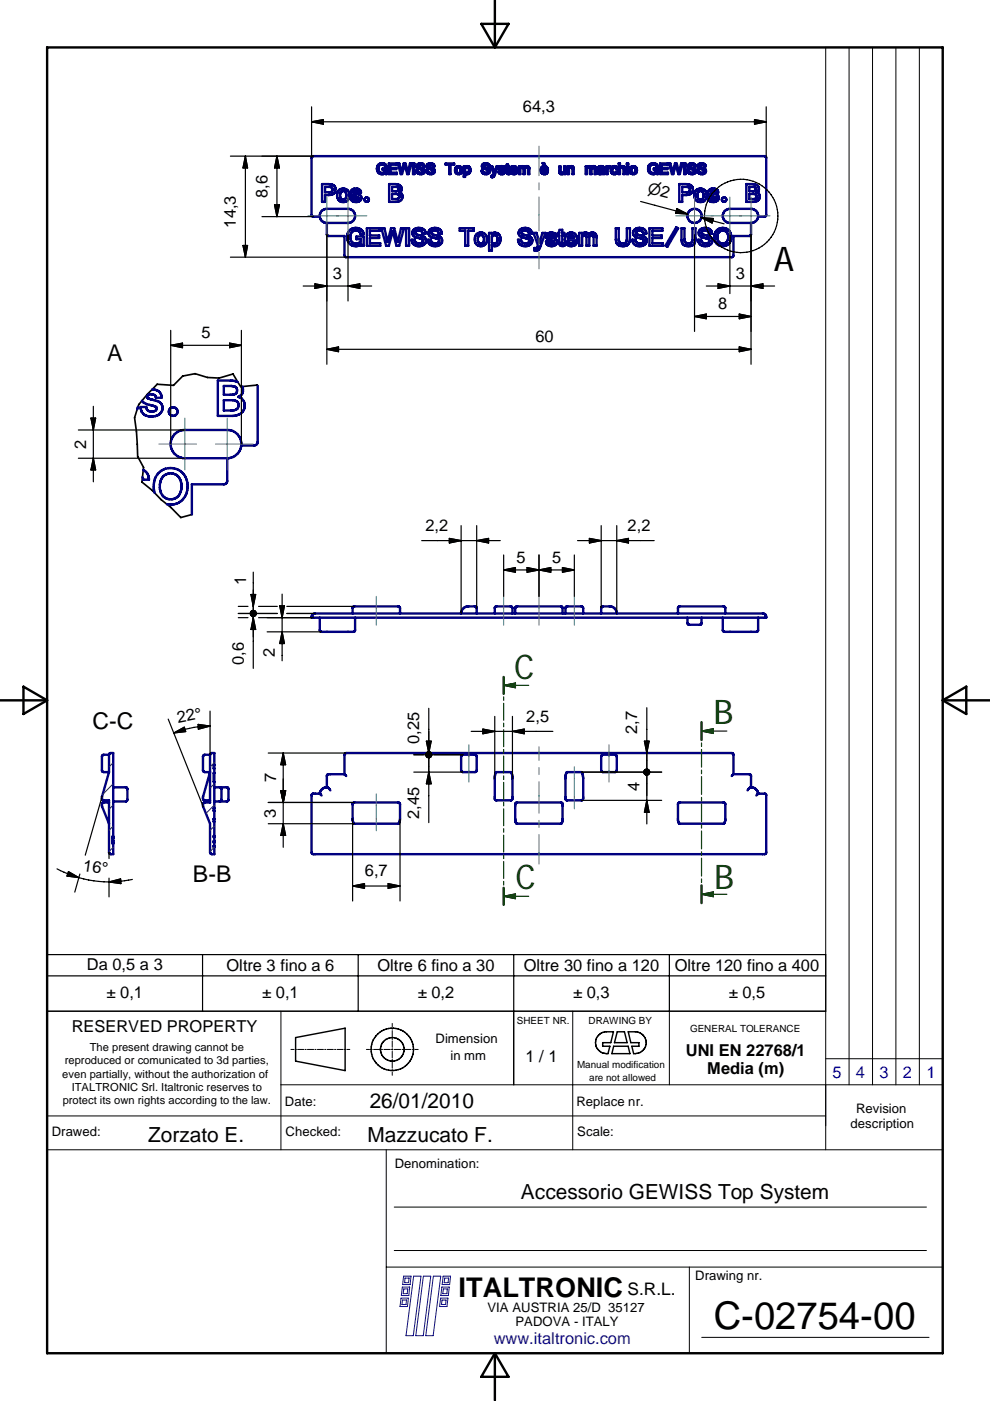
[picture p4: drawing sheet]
<svg xmlns="http://www.w3.org/2000/svg" width="210mm" height="297mm" viewBox="0 0 210 297" stroke-linecap="round" stroke-linejoin="round" font-family="sans-serif">
<g fill="none" stroke="#000080" stroke-width=".51">
<path d="M68.3 39h1.4a1.19 1.19 0 0 1 1.5 1.2 1.19 1.19 0 0 1-1.5 1.2h-.8v1.4h-.6zM68.9 39.6h.8a.59 .59 0 0 1 .8 .5 .59 .59 0 0 1-.6 .7h-1zM80.2 34.9a1.03 1.03 0 0 1 1.8 .4h-.3a.78 .78 0 0 0-1.1-.4 .78 .78 0 0 0-.4 1.1 .74 .74 0 0 0 .8 .7 .74 .74 0 0 0 .7-.7h-.6v-.3h.9v1.2h-.2l-.1-.2a1.15 1.15 0 0 1-1.6-.2 1.15 1.15 0 0 1 .1-1.6zM82.4 34.6h1.7v.3h-1.3v.7h1.2v.3h-1.2v.7h1.3v.3h-1.7zM82.5 39h1.3a1.02 1.02 0 0 1 1.2 .4 1.02 1.02 0 0 1 0 1.2l-.4 .2a1.08 1.08 0 0 1 .7 1.3 1.08 1.08 0 0 1-1.4 .7h-1.4zM83.1 39.6h.7a.49 .49 0 0 1 .7 .3 .49 .49 0 0 1-.5 .6h-.9zM84.3 34.6h.4l.4 1.9 .5-1.9h.4l.5 1.9 .4-1.9h.3l-.6 2.3h-.3l-.5-2-.6 2h-.2zM87.6 34.6h.3v2.3h-.3zM88.6 34.8l.1-.1a.86 .86 0 0 1 1.3 .6h-.3a.51 .51 0 0 0-.5-.5 .51 .51 0 0 0-.5 .6l.5 .2a.7 .7 0 0 1 .8 .4 .7 .7 0 0 1-.3 .8 .97 .97 0 0 1-1.4-.6h.3a.57 .57 0 0 0 .6 .5 .57 .57 0 0 0 .5-.6l-.6-.3a.6 .6 0 0 1-.7-.3 .6 .6 0 0 1 .2-.7zM88.7 35.3h.1M90.7 34.8l.1-.1a.9 .9 0 0 1 1.3 .6h-.3a.51 .51 0 0 0-.5-.4 .51 .51 0 0 0-.5 .5l.6 .2a.69 .69 0 0 1 .8 .7 .69 .69 0 0 1-.9 .6 .82 .82 0 0 1-.9-.7h.3a.58 .58 0 0 0 .6 .5 .58 .58 0 0 0 .5-.6l-.4-.2a.74 .74 0 0 1-.9-.9zM94.5 34.6h1.8v.3h-.8v2h-.2v-2h-.8z"/>
<path d="M96.7 35.5a.8 .8 0 0 1 1.1 0 .8 .8 0 0 1-.1 1.2 .8 .8 0 0 1-1.1-.1l-.1-.7zM96.9 35.6h.1a.51 .51 0 0 1 .6 0 .51 .51 0 0 1 .1 .6 .5 .5 0 0 1-.7 .5 .5 .5 0 0 1-.2-.8zM98.3 35.3h.3v.2a.68 .68 0 0 1 .9-.1 .68 .68 0 0 1 .2 .8 .68 .68 0 0 1-.4 .7 .68 .68 0 0 1-.7-.1v.7h-.3zM98.7 35.6a.49 .49 0 0 1 .6 0 .49 .49 0 0 1 .1 .6 .44 .44 0 0 1-.3 .5 .44 .44 0 0 1-.5-.2zM102.4 34.8l.1-.1a.88 .88 0 0 1 1.3 .6h-.3a.49 .49 0 0 0-.5-.5 .49 .49 0 0 0-.4 .6l.4 .2a.74 .74 0 0 1 .8 .9 .96 .96 0 0 1-1 .4 .96 .96 0 0 1-.7-.7h.3a.61 .61 0 0 0 .6 .5 .61 .61 0 0 0 .6-.6l-.5-.2a.71 .71 0 0 1-.7-.3 .71 .71 0 0 1-.1-.7zM104.1 35.3h.3l.4 1.3 .5-1.3h.3l-.6 1.6a.66 .66 0 0 1-.8 .6v-.2h.3l.2-.4zM105.9 35.3l.3-.1a.59 .59 0 0 1 .8 .5h-.3a.3 .3 0 0 0-.4-.3 .3 .3 0 0 0-.2 .4l.3 .1a.58 .58 0 0 1 .7 .7 .58 .58 0 0 1-1 .3l-.3-.2-.1-.3h.3l.1 .2a.33 .33 0 0 0 .4 .1 .33 .33 0 0 0 .2-.4l-.3-.1a.51 .51 0 0 1-.6-.2 .51 .51 0 0 1 .1-.7zM106 35.8h.1M107.4 34.9h.3v.4h.3v.2h-.3v1l.1 .2h.2v.2a.41 .41 0 0 1-.4 0 .41 .41 0 0 1-.2-.5v-.9h-.1v-.2h.1zM108.5 35.3a.8 .8 0 0 1 .9 0 .8 .8 0 0 1 .3 .9h-1.2v.1a.46 .46 0 0 0 .4 .4 .46 .46 0 0 0 .5-.3h.3a.83 .83 0 0 1-1.3 .4 .83 .83 0 0 1 0-1.3zM108.6 35.6a.46 .46 0 0 1 .5-.1 .46 .46 0 0 1 .3 .4h-.9zM110 35.3h.3v.2a.51 .51 0 0 1 .5-.3 .51 .51 0 0 1 .4 .3 .51 .51 0 0 1 .6-.3 .51 .51 0 0 1 .4 .5v1.2h-.2v-1.1a.34 .34 0 0 0-.3-.4 .34 .34 0 0 0-.4 .3v1.2h-.3v-1.1a.33 .33 0 0 0-.3-.4 .33 .33 0 0 0-.4 .3v1.2h-.3z"/>
<path d="M114.8 35.5a.78 .78 0 0 1 1-.2 .78 .78 0 0 1 .4 .9h-1.3a.46 .46 0 0 0 .4 .5 .46 .46 0 0 0 .5-.3h.3a.83 .83 0 0 1-1.2 .4 .83 .83 0 0 1-.1-1.3zM115 34.6h.4l.2 .4h-.3zM115.1 35.6a.44 .44 0 0 1 .5-.1 .44 .44 0 0 1 .2 .4h-.9zM118.6 35.3h.3v1.1a.38 .38 0 0 0 .3 .3 .38 .38 0 0 0 .4-.3v-1.1h.3v1.6h-.3v-.2a.56 .56 0 0 1-.7 .2 .56 .56 0 0 1-.3-.6zM119 36.7h.1M120.3 35.3h.3v.2a.55 .55 0 0 1 .7-.3 .55 .55 0 0 1 .3 .6v1.1h-.2l-.1-1.2a.39 .39 0 0 0-.3-.2 .39 .39 0 0 0-.4 .2v1.2h-.3zM124.2 35.3h.3v.2a.51 .51 0 0 1 .4-.3 .51 .51 0 0 1 .5 .3 .51 .51 0 0 1 .5-.3 .51 .51 0 0 1 .5 .5v1.2h-.3v-1.1a.33 .33 0 0 0-.3-.4 .33 .33 0 0 0-.4 .3v1.2h-.3v-1.1a.33 .33 0 0 0-.3-.4 .33 .33 0 0 0-.3 .3v1.2h-.3zM126.9 35.4l.2-.1a.68 .68 0 0 1 1 .5v1.1h-.3v-.2a.58 .58 0 0 1-.8 .2 .58 .58 0 0 1-.1-.8l.8-.2a.26 .26 0 0 0 .1-.3 .26 .26 0 0 0-.4-.1l-.7 .2zM127 36.3l.4-.2h.4v.4a.41 .41 0 0 1-.5 .2 .41 .41 0 0 1-.3-.4zM128.5 35.3h.3v.2l.6-.2v.2l-.6 .2v1.2h-.3zM129.7 35.5a.71 .71 0 0 1 .7-.3 .71 .71 0 0 1 .5 .6h-.3a.5 .5 0 0 0-.7-.2 .5 .5 0 0 0-.1 .7 .41 .41 0 0 0 .4 .4 .41 .41 0 0 0 .4-.3h.3a.78 .78 0 0 1-1.1 .5 .78 .78 0 0 1-.3-1.2zM131.2 34.6h.2v.9a.56 .56 0 0 1 .7-.3 .56 .56 0 0 1 .4 .6v1.1h-.3v-1.1a.37 .37 0 0 0-.3-.4 .37 .37 0 0 0-.5 .3v1.2h-.2z"/>
<path d="M131.9 35.5h.1M132.9 35.3h.3v1.6h-.3zM132.9 34.6h.3v.3h-.3zM133.7 35.5a.81 .81 0 0 1 1.2 .1 .81 .81 0 0 1-.1 1.1 .81 .81 0 0 1-1.2-.1l-.1-.7zM134 35.6a.52 .52 0 0 1 .6 0 .52 .52 0 0 1 .1 .6 .5 .5 0 0 1-.6 .5 .5 .5 0 0 1-.3-.8zM137.7 34.9a1.03 1.03 0 0 1 1.7 .4h-.3a.81 .81 0 0 0-1.1-.3 .81 .81 0 0 0-.2 1.2 .73 .73 0 0 0 .7 .5 .73 .73 0 0 0 .7-.7h-.6v-.3h.9v1.2h-.2l-.1-.2a1.16 1.16 0 0 1-1.6-.2 1.16 1.16 0 0 1 .1-1.6zM140 34.6h1.6v.3h-1.3v.7h1.2v.3h-1.2v.7h1.3v.3h-1.6zM141.8 34.6h.3l.5 1.9 .5-1.9h.4l.5 1.9 .4-1.9h.3l-.6 2.3h-.3l-.5-2-.6 2h-.2zM144 39h1.4a1.19 1.19 0 0 1 1.5 1.2 1.19 1.19 0 0 1-1.4 1.2h-.8v1.4h-.7zM144.7 39.6h.8a.59 .59 0 0 1 .8 .5 .59 .59 0 0 1-.6 .7h-1zM145.1 34.6h.3v2.3h-.3zM146.1 34.8l.1-.1a.89 .89 0 0 1 1.3 .6h-.3a.51 .51 0 0 0-.5-.4 .51 .51 0 0 0-.5 .5l.6 .2a.69 .69 0 0 1 .8 .7 .69 .69 0 0 1-.9 .6 .82 .82 0 0 1-.9-.7h.3a.6 .6 0 0 0 .6 .5 .6 .6 0 0 0 .6-.6l-.5-.2a.74 .74 0 0 1-.9-.9z"/>
<path d="M148.1 34.9a.9 .9 0 0 1 1.5 .4h-.3a.5 .5 0 0 0-.5-.5 .5 .5 0 0 0-.4 .6l.4 .2a.69 .69 0 0 1 .8 .4 .69 .69 0 0 1-.4 .9 .9 .9 0 0 1-1.3-.7h.3a.57 .57 0 0 0 .6 .5 .57 .57 0 0 0 .5-.6l-.6-.3a.61 .61 0 0 1-.6-.2 .61 .61 0 0 1 0-.7zM158.2 39h1.4a1 1 0 0 1 1.1 .4 1 1 0 0 1-.1 1.3l-.2 .1a1.03 1.03 0 0 1 .7 1.2 1.03 1.03 0 0 1-1.1 .8h-1.8zM158.9 39.6h.7a.48 .48 0 0 1 .7 .4 .48 .48 0 0 1-.5 .5h-.9zM67.8 45.9h-1.4l-.2-.1-.1-.2v-12.1l.3-.4h95.7l.4 .4v12.1l-.1 .2-.3 .1h-1.4M68.2 44.7l.8-.4h4.8a1.49 1.49 0 0 1 1.5 1.5 1.49 1.49 0 0 1-1.5 1.5h-4.5a1.5 1.5 0 0 1-1.4-1 1.5 1.5 0 0 1 .3-1.6zM69.3 47.3l.1 2.6 3.6 .1v4.2l.4 .3h81.7l.3-.1 .1-.2v-4.2l3.6-.1 .1-2.6M72 40.2a1.41 1.41 0 0 1 2.1 1.1 1.41 1.41 0 0 1-1.9 1.5 1.57 1.57 0 0 1-.2-2.6zM72.3 40.7a.68 .68 0 0 1 .8-.1 .68 .68 0 0 1 .3 .8 .7 .7 0 0 1-.6 .9 .7 .7 0 0 1-.7-.9zM74.3 48.7a1.73 1.73 0 0 1 2.8 .9h-.7a1.08 1.08 0 0 0-1.2-.7 1.08 1.08 0 0 0-.9 1 1.3 1.3 0 0 0 .6 1.6 1.3 1.3 0 0 0 1.6-.3v-.5h-.9v-.6h1.5v2h-.4l-.1-.4a1.85 1.85 0 0 1-2.4 .1 1.85 1.85 0 0 1-.5-2.4zM74.5 40.3a1.17 1.17 0 0 1 1.2-.3 1.17 1.17 0 0 1 .8 .9h-.6a.43 .43 0 0 0-.4-.4 .43 .43 0 0 0-.4 .4l.1 .1a1.15 1.15 0 0 1 1.4 1.1 1.23 1.23 0 0 1-1.3 .7 1.23 1.23 0 0 1-1-.9h.6a.53 .53 0 0 0 .5 .4 .53 .53 0 0 0 .6-.4l-.3-.2a1.16 1.16 0 0 1-1.3-.9zM77.8 48.4h2.7v.5h-2.1v1h2v.6h-2v1.1h2.2v.5h-2.8zM80.9 48.4h.6l.7 2.9 .7-2.9h.7l.7 2.9 .7-2.9h.7l-1.1 3.7h-.5l-.8-3.1-.9 3.1h-.5z"/>
<path d="M83.1 41.1h.7a.58 .58 0 0 1 .9 .4 .58 .58 0 0 1-.6 .7h-1zM86.1 48.4h.6v3.7h-.6zM87.6 48.8a1.49 1.49 0 0 1 1.6-.5 1.49 1.49 0 0 1 1 1.3h-.6a.8 .8 0 0 0-.7-.7 .8 .8 0 0 0-.8 .5l.3 .4 .9 .2a1.11 1.11 0 0 1 1 1.1 1.11 1.11 0 0 1-1.1 1.1 1.47 1.47 0 0 1-1.9-1.4h.6a.98 .98 0 0 0 .8 .8 .98 .98 0 0 0 1-.4 .6 .6 0 0 0-.8-.7 1.25 1.25 0 0 1-1.4-1.6zM89.5 50v.1M91.1 48.8a1.49 1.49 0 0 1 1.5-.5 1.49 1.49 0 0 1 1.1 1.3h-.7a.84 .84 0 0 0-.7-.7 .84 .84 0 0 0-.8 .5 1.13 1.13 0 0 0 1.2 .6 1.14 1.14 0 0 1 1 1.3 1.14 1.14 0 0 1-1.4 .9 1.34 1.34 0 0 1-1.6-1.4h.6a.94 .94 0 0 0 .8 .8 .94 .94 0 0 0 1-.5v-.2a2.02 2.02 0 0 0-1.6-.6 .96 .96 0 0 1-.4-1.5zM92.9 50v.1M97.5 48.4h3v.5h-1.2v3.2h-.7v-3.2h-1.1zM101 49.7a1.41 1.41 0 0 1 2.3 .7 1.41 1.41 0 0 1-1.6 1.8 1.5 1.5 0 0 1-.7-2.5zM101.5 50.1a.64 .64 0 0 1 .7-.2 .64 .64 0 0 1 .4 .6 .8 .8 0 0 1-.8 1.2 1.09 1.09 0 0 1-.3-1.6zM103.7 49.4h.6v.3a1.09 1.09 0 0 1 1.3-.2 1.09 1.09 0 0 1 .5 1.2 1.16 1.16 0 0 1-.5 1.3 1.16 1.16 0 0 1-1.3-.1v1.2h-.6zM104.3 50.2a.66 .66 0 0 1 .8-.3 .66 .66 0 0 1 .4 .8 .71 .71 0 0 1-.3 .9 .71 .71 0 0 1-.9-.2zM110.2 48.8a1.48 1.48 0 0 1 1.5-.5 1.48 1.48 0 0 1 1.1 1.3h-.6a.81 .81 0 0 0-.8-.7 .81 .81 0 0 0-.8 .5 1.2 1.2 0 0 0 1.2 .6 1.11 1.11 0 0 1 1.1 1.1 1.11 1.11 0 0 1-1.2 1.1 1.48 1.48 0 0 1-1.9-1.4h.6a.95 .95 0 0 0 .9 .8 .95 .95 0 0 0 .9-.5 .93 .93 0 0 0-1-.7 1.05 1.05 0 0 1-1.1-.5 1.05 1.05 0 0 1 .1-1.1z"/>
<path d="M112 50v.1M113.1 49.4h.6l.7 2 .6-2h.7l-1 2.7a1.09 1.09 0 0 1-1.4 1v-.5h.4l.4-.6zM116 49.7a1.18 1.18 0 0 1 2 .5h-.6a.45 .45 0 0 0-.5-.4 .45 .45 0 0 0-.4 .4l.4 .2a1.15 1.15 0 0 1 1.2 .9 1.19 1.19 0 0 1-1.2 .9 1.19 1.19 0 0 1-1.1-1h.6a.51 .51 0 0 0 .5 .5 .51 .51 0 0 0 .5-.5l-.1-.1a1.67 1.67 0 0 1-1.5-.8zM116.4 50.1v.1M118.6 48.7h.6v.7h.4v.5h-.4v1.4a.31 .31 0 0 0 .1 .4 .31 .31 0 0 0 .4-.1v.5a.75 .75 0 0 1-.8 0 .75 .75 0 0 1-.3-.8v-1.4h-.3v-.5h.3zM120.1 49.7a1.33 1.33 0 0 1 1.6-.2 1.33 1.33 0 0 1 .7 1.4h-2a.65 .65 0 0 0 .5 .8 .65 .65 0 0 0 .8-.5h.6a1.31 1.31 0 0 1-1.6 .9 1.31 1.31 0 0 1-.9-1.7zM120.7 50a.69 .69 0 0 1 1.1 .4h-1.4zM122.8 49.4h.6v.3a.81 .81 0 0 1 1.4 .1 .88 .88 0 0 1 1.1-.5 .88 .88 0 0 1 .6 1v1.8h-.6v-1.7a.46 .46 0 0 0-.4-.6 .46 .46 0 0 0-.6 .4v1.9h-.6v-1.7a.46 .46 0 0 0-.3-.6 .46 .46 0 0 0-.6 .4v1.9h-.6zM130.6 48.4h.6v2.1a.88 .88 0 0 0 .8 1.1 .88 .88 0 0 0 .9-1.1v-2.1h.7v2.1a1.51 1.51 0 0 1-1.5 1.7 1.51 1.51 0 0 1-1.5-1.7zM134.5 48.8a1.48 1.48 0 0 1 1.5-.5 1.48 1.48 0 0 1 1 1.3h-.6a.81 .81 0 0 0-.7-.7 .81 .81 0 0 0-.8 .5 .62 .62 0 0 0 .7 .5l.4 .1a1.11 1.11 0 0 1 1.1 1.1 1.11 1.11 0 0 1-1.1 1.1 1.48 1.48 0 0 1-1.9-1.4h.6a.95 .95 0 0 0 .8 .8 .95 .95 0 0 0 1-.5 .93 .93 0 0 0-1.1-.7 1.05 1.05 0 0 1-1-.5 1.05 1.05 0 0 1 .1-1.1zM136.2 50h.1M137.7 48.4h2.7v.5h-2.1v1h2v.6h-2v1.1h2.2v.5h-2.8z"/>
<path d="M143.4 48.2l.4 .2-2.3 3.9-.4-.2zM144.5 48.4h.6v2.1a.87 .87 0 0 0 .9 1.1 .87 .87 0 0 0 .8-1.1v-2.1h.7v2.1a1.5 1.5 0 0 1-1.5 1.7 1.5 1.5 0 0 1-1.5-1.7zM147.6 40.4a1.39 1.39 0 0 1 2.3 .9 1.39 1.39 0 0 1-2.1 1.4 1.68 1.68 0 0 1-.2-2.3zM148.1 40.6a.64 .64 0 0 1 .8 0 .64 .64 0 0 1 .3 .6 .81 .81 0 0 1-.7 1.1 1 1 0 0 1-.4-1.7zM148.4 48.8a1.5 1.5 0 0 1 1.5-.5 1.5 1.5 0 0 1 1.1 1.3h-.7a.8 .8 0 0 0-.7-.7 .8 .8 0 0 0-.8 .5l.2 .3 1 .3a1.11 1.11 0 0 1 1 1.1 1.11 1.11 0 0 1-1.1 1.1 1.48 1.48 0 0 1-1.9-1.4h.6a.97 .97 0 0 0 .8 .8 .97 .97 0 0 0 1-.5 .94 .94 0 0 0-1-.7 1.07 1.07 0 0 1-1.1-.5 1.07 1.07 0 0 1 .1-1.1zM150.3 40.3a1.2 1.2 0 0 1 2 .3v.3l-.6-.1a.52 .52 0 0 0-1 0l.4 .2a1.01 1.01 0 0 1 1.2 1.3 1.23 1.23 0 0 1-1.3 .5 1.23 1.23 0 0 1-.9-.9h.6a.52 .52 0 0 0 .5 .4 .52 .52 0 0 0 .5-.4l-.1-.1a1.71 1.71 0 0 1-1.5-.8zM152 48.9a1.89 1.89 0 0 1 3.1 1.1 1.89 1.89 0 0 1-2.7 2 2.1 2.1 0 0 1-.4-3.1zM152.4 49.3a1.21 1.21 0 0 1 1.5-.2 1.21 1.21 0 0 1 .5 1.5 1.19 1.19 0 0 1-1.5 1 1.19 1.19 0 0 1-.8-1.7zM153.7 44.7l.8-.4h4.7a1.49 1.49 0 0 1 1.5 1.5 1.49 1.49 0 0 1-1.5 1.5h-4.5a1.5 1.5 0 0 1-1.3-1 1.5 1.5 0 0 1 .3-1.6zM158.9 41.1h.7a.57 .57 0 0 1 .8 .4 .57 .57 0 0 1-.5 .7h-1zM29.2 86.3l-.1 .5M30.4 99.6a2.2 2.2 0 0 1 1.2 2.1h-1.2l-.2-.5"/>
<path d="M32.3 82.6a1.76 1.76 0 0 1 2 1.7h-1.3a.99 .99 0 0 0-.9-.7 .99 .99 0 0 0-.9 .6l.2 .3 1.1 .3a1.74 1.74 0 0 1 1.9 1.9 2.48 2.48 0 0 1-4.2 .8l-.4-1.2h1.2a1.13 1.13 0 0 0 1 1 1.13 1.13 0 0 0 1.2-.7l-.3-.4-.7-.2a3.2 3.2 0 0 1-2.1-1M37 92.1l1-.7 .8-.2h9.4a3 3 0 0 1 3 3 3 3 0 0 1-3 3h-9a3 3 0 0 1-2.8-1.9 3 3 0 0 1 .6-3.2zM47.5 81.8l1.7 .1a.93 .93 0 0 1 1.1 .8 .93 .93 0 0 1-1.1 1h-1.7zM47.5 84.9h1.6a1.11 1.11 0 0 1 1.5 .9 1.11 1.11 0 0 1-1.2 1.2h-1.9zM48.2 97.2v4.8l-.2 .5-.6 .2h-6.7v6.4M50.4 81l-1.1-.3h-3.1v7.5h2.8a2.3 2.3 0 0 0 2.3-.8 2.3 2.3 0 0 0 .4-2.4l-.4-.5-.8-.4a1.59 1.59 0 0 0 .9-2.1M54.6 81.8v12.1l-.3 .5-.4 .1h-2.7M32.8 104.5a3.9 3.9 0 0 1 2.6-5.2 3.7 3.7 0 0 1 4.3 4.6 3.6 3.6 0 0 1-4.3 3M34.7 100.9a2.31 2.31 0 0 1 2.5-.3 2.31 2.31 0 0 1 1.3 2.2 2.44 2.44 0 0 1-2.6 3.1 2.68 2.68 0 0 1-1.9-3.7l.1-.5zM66.3 130.3l.5-.2h94.9a.63 .63 0 0 1 .7 .9h-96.3zM67.8 131v2.6a.95 .95 0 0 0 1.2 .4h5.5a.62 .62 0 0 0 .8-.4v-2.6M74.8 130.1v-1.3l.3-.2h9.5l.2 .3v1.2"/>
<path d="M97.8 130.1a1.56 1.56 0 0 1 1.5-1.5l1.7 .1 .1 1.4M104.9 130.1v-1.3l.4-.2h3.1l.2 .3v1.2M109.2 130.1v-1.2l.1-.2 .3-.1h9.3l.4 .2v1.3M119.9 130.1v-1.3l.4-.2h3.1l.3 .3v1.2M127.5 130.1v-1.3l.3-.2a3.1 3.1 0 0 1 2.3 .2l.4 .4 .3 .9M143.7 130.1l.1-1.3 .3-.2h9.4l.3 .3v1.2M145.8 131v1.1a.95 .95 0 0 0 1.2 .4h1a.58 .58 0 0 0 .7-.4v-1.1M153.2 131v2.6a.96 .96 0 0 0 1.3 .4h5.5a.6 .6 0 0 0 .7-.4v-2.6M23.1 160l.2-.3h.7v17.6M23.1 163.7l-1.5 5.6 .2 .4h1.3v11l.4 .4h.5v-2.2M23.1 170.1h-1.1l-.3 .1-.1 .3v.5l1.5 3.6M23.1 160h-1.1l-.4 .4v3.1l.4 .2h1.1"/>
<path d="M23.1 160v3.7M23.9 177.8h.1M23.9 177.7h.1M23.9 178.7h.1M23.9 177.5h.1M24 177.8v.4M24 178.7v.2M24 177.3v.4M24 178.5v.2M24 166.9h2.6a.97 .97 0 0 1 .4 1.3v.9a.64 .64 0 0 1-.4 .8h-2.6M24 177.7v.1M24 178.2v.3"/>
<path d="M24 178.5h-.1v.4h.1M24 177.3h-.1v.9h.1M44.5 160h-.5a.79 .79 0 0 0-1 .4v2.9a.96 .96 0 0 0 1.3 .4h.2l-1.5 5.6 .3 .4h1.2M44.5 160l.3-.3h.6v2.5M44.5 160v10.1l-1.2 .1-.2 .2-.1 .4 1.5 3.8v6.1l.3 .4h.6v-1.5M45.3 173.7h.1M45.3 171.9h.1M45.4 165.7v5.7M45.4 173.7h.1M45.4 177.2v.3M45.4 179.3v.3M45.4 177.5v1.1"/>
<path d="M45.4 162.2v.7M45.4 163.9v1.8M45.4 171.4v.5M45.4 173.7v.5M45.4 171.9h.1M45.4 166.9h2.6a.95 .95 0 0 1 .4 1.3v.9a.63 .63 0 0 1-.4 .8h-2.6M45.4 162.9v1M45.4 171.9v1.8M45.4 174.2v3M45.4 178.6v.7M45.4 179.3h-.1v.3h.1M45.4 162.2h-.1v.7h.1"/>
<path d="M45.4 163.9h-.1v1.8h.1M45.4 171.4h-.1v.5h.1M45.4 173.7h-.1v.5h.1M45.4 177.2h-.1v.3h.1M45.4 178.3h-.1v.3h.1M46.6 166.9a.95 .95 0 0 1 .3 1.3v.9a.63 .63 0 0 1-.3 .8M67.8 168.3h-1a.59 .59 0 0 0-.7 .4v12a.59 .59 0 0 0 .7 .4h94.9a.54 .54 0 0 0 .8-.4v-12a.54 .54 0 0 0-.8-.4h-1M67.8 168.3l.4 .4M67.8 168.3h.1M70 167.6a1.02 1.02 0 0 0-.9-.7 1.02 1.02 0 0 0-1 .6l-.3 .8M73 164.1v-4.1l.4-.3h81.7l.3 .1 .1 .2v4.1M73 164.1h-3a.59 .59 0 0 0-.7 .4v2.4"/>
<path d="M73 164.1l.4 .4M74.9 170.2h9.7l.2 .3-.1 3.8-.3 .3h-9.3l-.3-1v-3.1zM97.9 160.1l.2-.1h2.6l.3 .3v3.3l-2.4 .1a.63 .63 0 0 1-.8-.4v-2.9zM105.1 163.8h3.3l.2 1v4.5l-.2 .4h-3.1l-.4-.2v-4.7zM109.3 170.2h9.8l.2 .3-.1 3.8-.3 .3h-9.4l-.3-.7zM120.1 163.8h3.3l.3 1.3v4.2l-.3 .4h-3.1l-.4-.2v-4.7zM127.6 160.1l.2-.1h2.2a.62 .62 0 0 1 .8 .4v2.9a.95 .95 0 0 1-1.3 .4h-1.7l-.3-.2zM143.8 170.2h9.7l.3 .3-.1 3.8-.3 .3h-9.4l-.3-.7zM155.1 164.5l.4-.4h3a.57 .57 0 0 1 .7 .4v2.4M158.5 167.6a1.02 1.02 0 0 1 .9-.7 1.02 1.02 0 0 1 1 .6l.3 .8M160.7 168.3l-.3 .4M160.7 168.3h.1"/>
<circle cx="77.8" cy="42.3" r=".46"/>
<circle cx="147.3" cy="45.8" r="1.5"/>
<circle cx="153.5" cy="42.3" r=".47"/>
<circle cx="36.7" cy="87.3" r=".93"/>
</g>
<path d="M54.6 81.8l-.1-.2-3.5 .4-1.6-2.7-2.9 .9-2.5-.2-2.6-.8-2.7 .5-1.9 2-3.5-.2-3.2 3.5a7.2 7.2 0 0 0-1.6 3.6l.4 2.9 .3 5.3 1.2 2.3-.3 3.1 2.2 1.8 1.8 1.9 2.1 1.7 2.1 2.1 2.4-.6" fill="none" stroke="#000" stroke-width=".36"/>
<path d="M10 10.1h189.9v276.8h-189.9zM102 5.1h5.8l-2.9 5zM104.9 0v10.1M0 148.5h10M5 145.6l5 2.9-5 2.9zM199.9 148.5l5-2.9v5.8zM199.9 148.5h10M104.9 286.9v10M104.9 286.9l2.9 5h-5.8z" fill="none" stroke="#000" stroke-width=".51"/>
<g fill="none" stroke="#000" stroke-width=".25">
<path d="M48.9 33.1h17.5M52 33.1v21.4M52 33.1l.5 2.5h-1zM58.7 33.1v12.8M58.7 33.1l.5 2.5h-1zM66.1 25.8l2.5-.4v.9zM66.1 22.6v10.9M160 25.4l2.5 .4-2.5 .5zM162.5 25.8h-96.4M162.5 22.6v10.9M48.9 54.5h24.5M51.5 52h1l-.5 2.5z"/>
<path d="M55.5 45.9h10.9M58.2 43.4h1l-.5 2.5zM69.3 49.8v27.4M73.8 49.8v14M135.8 42.7l10 2.7M143.4 44.7l2.4 .7M143.5 44.2l2.3 1.2-2.5-.2zM147.3 49.8v20.5M148.7 46.1l4.8 1.4M148.7 46.1l2.5 .2-.2 1zM154.7 49.8v12.5M159.2 49.8v27.4"/>
<path d="M36.2 70v24M36.2 73.2l2.5-.5v1zM48.7 72.7l2.5 .5-2.5 .5zM51.2 70v24M51.2 73.2h-15M64.3 60.6h14.5M66.8 60.2l2.5 .4-2.5 .6zM69.3 74.1l2.5-.5v1zM73.8 60.6l2.5-.4v1zM147.3 67.1l2.5-.5v1zM149.8 60.6h14.4M152.3 60.2l2.4 .4-2.4 .6z"/>
<path d="M156.7 73.6l2.5 .5-2.5 .5zM156.7 66.6l2.5 .5-2.5 .5zM159.2 67.1h-11.9M159.2 60.6l2.6-.4v1zM159.2 74.1h-89.9M16.6 91.2h22.5M16.6 97.2h22.5M19.3 88.6h1l-.5 2.6zM19.8 86.1v16.1M19.8 97.2l.5 2.4h-1zM89.4 114.6h16.7M95.3 114.2l2.5 .4-2.5 .5z"/>
<path d="M97.8 111.4v18.7M101.1 111.4v17.5M101.1 114.6l2.5-.4v.9zM106.8 117.7v8.7M114.3 117.7v8.7M121.8 117.7v8.7M122.4 114.6h16.3M125 114.2l2.5 .4-2.5 .5zM127.5 111.4v17.5M130.8 114.6l2.4-.4v.9zM130.8 111.4v18.7M50.5 128.6h2.1"/>
<path d="M50.5 131h2.1M53.2 126h1l-.5 2.6zM53.7 121.3v20.4M53.7 131l.5 2.5h-1zM54.8 128.6h4M54.8 131h11.6M56.6 134h11.6M58.8 130.1h-8.3M59.3 128.5h1l-.5 2.5zM59.8 126v14.1M59.8 134l.5 2.4h-1zM60.8 128.6h14.3"/>
<path d="M66.8 130.1h-6M106.8 120.8h15M106.8 120.8l2.5-.5v1zM111.8 120.3l2.5 .5-2.5 .5zM114.3 120.8l2.5-.5v1zM119.3 120.3l2.5 .5-2.5 .5zM35.7 152.5l7.4 18.5M36.9 155.4l2.2-1.2 .3 .9zM42 153.6l2.5 .3-2.4 .7zM44.5 150.8v9.2M44.5 153.9a20.5 20.5 0 0 0-7.6 1.5M56.9 159.7h16.5"/>
<path d="M60 159.7v19.9M60 159.7l.6 2.4h-1.1zM90.4 157.1h1l-.5 2.6zM90.9 150.2v24.2M99.9 155.1h17.3M102.4 154.6l2.5 .5-2.5 .5zM104.9 151.9v13.2M108.6 155.1l2.5-.5v1zM108.6 151.9v13.2M136.6 157.1h1l-.5 2.6zM137.1 150.1v24.6M21.6 168.9l-3.5 12.4"/>
<path d="M56.9 170.1h18.2M56.9 174.6h18.2M59.5 167.6h1.1l-.6 2.5zM60 174.6l.6 2.5h-1.1zM74.8 173.6v17.4M84.8 173.6v17.4M87.7 163.7h10.4M90.9 163.7l.5 2.5h-1zM98.1 160h-10.4M123.3 163.7h5.7M123.3 169.7h17M129.2 163.7h11.1"/>
<path d="M137.1 169.7l.5 2.5h-1zM12.1 184.2l2.3 1.1 2.3 .8M14.5 184.8l2.2 1.3-2.5-.4zM16.7 186.1l3.2 .7 3.2 .2M16.9 185.3l-1 3.8M23.1 187l2.5-.6v.9zM23.1 180.7v1.3M23.1 186.2v4M28.1 186.5l-2.5 .3-2.5 .2M74.8 187.9l2.5-.6v1zM82.3 187.3l2.5 .6-2.5 .4zM84.8 187.9h-10"/>
<path d="M10 206.9h165.1M10 202.4h165.1v12h-165.1zM42.9 202.4v12M75.9 202.4v12M108.9 202.4v12M141.9 202.4v12"/>
<circle cx="157.2" cy="45.8" r="7.8"/>
</g>
<g fill="none" stroke="#000" stroke-width=".3">
<path d="M62.7 220l10.5-2v9l-10.5-2zM108.9 214.4v15.6M126.9 219.5l.6-.5a4.2 4.2 0 0 1 2.6-.2l-.6 2.3h-1.7v.7h1.5l-.4 1.6a2.32 2.32 0 0 1-2.4-1.3 2.32 2.32 0 0 1 .4-2.6zM130.9 218.8h1.5l.6 2.3h-2.7zM133.2 218.8a4.1 4.1 0 0 1 2.5 .2 2.33 2.33 0 0 1 1.2 2.8 2.33 2.33 0 0 1-2.6 1.6l-.3-1.6h1.5v-.7h-1.7zM130.1 221.8h3.1l.4 1.6h-3.9z"/>
<circle cx="83.2" cy="222.5" r="2.5"/>
<circle cx="83.2" cy="222.5" r="4.5"/>
</g>
<g fill="none" stroke="#000" stroke-width=".21">
<path d="M180 10.1v219.9M185 10.1v219.9M189.9 10.1v219.9M194.9 10.1v219.9M59.6 214.4v29.4M83.2 217v.7M83.2 218v.2M83.2 218.5v1.4M121.4 214.4v29.4M141.9 214.4v15.6M175.1 214.4h-165.1v72.5h189.9v-276.8h-24.8v233.7M10 236.6h165.1"/>
<path d="M59.6 230h140.3M61.7 222.5h.6M62.6 222.5h.2M63.1 222.5h1.3M64.7 222.5h.2M65.2 222.5h1.3M66.8 222.5h.2M67.3 222.5h1.3M68.8 222.5h.3M69.4 222.5h1.3M70.9 222.5h.3M71.5 222.5h1.2"/>
<path d="M73 222.5h.3M73.5 222.5h.7M77.7 222.5h.7M78.6 222.5h.3M79.2 222.5h1.4M80.9 222.5h.2M81.4 222.5h1.4M83 222.5h.3M83.2 220.2v.2M83.2 220.7v1.4M83.2 222.3v.3M83.2 222.9v1.4"/>
<path d="M83.2 224.6v.2M83.2 225.1v1.4M83.2 226.7v.3M83.2 227.3v.7M83.6 222.5h1.4M85.2 222.5h.3M85.8 222.5h1.3M87.4 222.5h.3M88 222.5h.7M175.1 224.5h24.8M10 243.8h189.9M81.9 243.8v43.1"/>
<path d="M83.6 255.9h112.8M81.9 268.6h118M83.6 265.1h112.8M146.2 268.6v18.3M148.8 283.5h48.2"/>
</g>
<g fill="none" stroke="#001f7e" stroke-width=".21">
<path d="M85 275.2h1.6l-.2 1.8h-1.6zM85.3 272.9h1.6l-.2 1.8h-1.6zM85.3 275.6h.9l-.1 1h-.9zM85.6 270.6h1.5l-.1 1.8h-1.6zM85.6 273.3h.9l-.2 1h-.8zM85.9 271h.8l-.1 .9h-.8zM87.7 270.6h1.6l-1.7 12.6h-1.5zM89.8 270.6h1.5l-1.6 12.6h-1.5zM91.9 270.6h1.6l-1.7 12.6h-1.5zM93.4 275.2h1.6l-.2 1.8h-1.6zM93.7 272.9h1.5l-.1 1.8h-1.6zM93.7 275.6h.9l-.1 1h-.9z"/>
<path d="M94 270.6h1.5l-.2 1.8h-1.6zM94 273.3h.8l-.1 1h-.8zM94.3 271h.8l-.1 .9h-.8z"/>
</g>
<g fill="none" stroke="#004000" stroke-width=".25">
<path d="M106.8 145.3l2.5-.5v1zM106.8 143.5v3.6M106.8 147.7v.8M106.8 149.1v3.6M106.8 153.3v.8M106.8 154.7v3.6M106.8 158.9v.8M112.1 145.3h-5.3M148.7 153.1v3.8M148.7 157.5v.8M148.7 158.9v3.7M148.7 155l2.6-.5v1z"/>
<path d="M154.1 155h-5.4M106.8 160.3v3.6M106.8 164.5v.8M106.8 165.9v3.6M106.8 170.1v.8M106.8 171.5v3.6M106.8 175.7v.7M106.8 177.1v3.6M148.7 163.3v.7M148.7 164.7v3.7M148.7 169.1v.7M148.7 170.4v3.8"/>
<path d="M148.7 174.8v.8M148.7 176.2v3.8M106.8 190l2.5-.5v1zM106.8 181.3v.7M106.8 182.7v3.5M106.8 186.9v.7M106.8 188.3v3.5M112.1 190h-5.3M148.7 180.6v.8M148.7 181.9v3.8M148.7 186.4v.7M148.7 187.7v3.8"/>
<path d="M148.7 189.6l2.6-.5v1zM148.7 189.6h5.4"/>
</g>
<path d="M106.8 143.5v3.6M148.7 153.1v3.8M106.8 188.2v3.6M148.7 187.7v3.8" fill="none" stroke="#004000" stroke-width=".51"/>
<g fill="#004000" stroke="#004000" stroke-width=".25">
<path d="M148.7 155l2.6-.5v1z"/>
<path d="M148.7 189.6l2.6-.5v1z"/>
<path d="M106.8 145.3l2.5-.5v1z"/>
<path d="M106.8 190l2.5-.5v1z"/>
</g>
<path d="M24 179.6l-.9 .9M24 175.2l-.9 .9M24 170.7l-.9 .9M24 166.2l-2.2 2.2M24 161.7l-.9 .9M45.4 179.6l-.9 .9M45.4 175.2l-.9 .9M45.4 170.7l-1.7 1.8M45.4 166.2l-.9 .9M45.4 161.7l-.9 .9" fill="none" stroke="#1e1e47" stroke-width=".21"/>
<g fill="none" stroke="#408080" stroke-width=".21">
<path d="M114.3 31v6.3M114.3 38.8v1.5M65.3 45.8h12.5M69.3 41.8v8M73.8 41.8v8M114.3 41.8v7.2M114.3 50.5v1.5M114.3 53.5v3.5M147.3 41.8v8M154.7 41.8v8M159.2 41.8v8M163.3 45.8h-20"/>
<path d="M33.7 94.1h8M39.2 88.6v11M45.7 94.1h8M48.2 88.6v11M79.8 126.4v6.2M106.8 126.4v6.2M114.3 126.4v6.2M121.8 126.4v6.2M99.4 157.9v7.9M114.3 158.3v2.9M129.1 157.9v7.9M79.8 168.3v7.8"/>
<path d="M114.3 162.7v1.5M114.3 165.7v6.7M114.3 173.9v1.5M114.3 176.9v6.3M121.8 162.6v8.9"/>
</g>
<g fill="#000" stroke="#000" stroke-width=".25">
<path d="M52 33.1l.5 2.5h-1zM58.7 33.1l.5 2.5h-1zM66.1 25.8l2.5-.4v.9zM160 25.4l2.5 .4-2.5 .5zM51.5 52h1l-.5 2.5zM58.2 43.4h1l-.5 2.5zM143.5 44.2l2.3 1.2-2.5-.2zM148.7 46.1l2.5 .2-.2 1zM36.2 73.2l2.5-.5v1zM48.7 72.7l2.5 .5-2.5 .5zM66.8 60.2l2.5 .4-2.5 .6zM69.3 74.1l2.5-.5v1z"/>
<path d="M73.8 60.6l2.5-.4v1zM147.3 67.1l2.5-.5v1zM152.3 60.2l2.4 .4-2.4 .6zM156.7 73.6l2.5 .5-2.5 .5zM156.7 66.6l2.5 .5-2.5 .5zM159.2 60.6l2.6-.4v1zM19.3 88.6h1l-.5 2.6zM19.8 97.2l.5 2.4h-1zM95.3 114.2l2.5 .4-2.5 .5zM101.1 114.6l2.5-.4v.9zM125 114.2l2.5 .4-2.5 .5zM130.8 114.6l2.4-.4v.9z"/>
<path d="M53.2 126h1l-.5 2.6zM53.7 130.7l.4-.1zM53.7 130.7l.5-.2zM53.7 130.7l.6-.4zM53.7 130.7l.6-.6v.2zM54.3 129.9v.2l-.6 .6zM54.2 129.7l.1 .2-.6 .8zM54.1 129.6l.1 .1-.5 1zM54 129.5l.1 .1-.4 1.1zM53.8 129.4l.2 .1-.3 1.2zM53.6 129.4h.2l-.1 1.3zM53.4 129.5l.2-.1 .1 1.3z"/>
<path d="M53.3 129.6l.1-.1 .3 1.2zM53.3 129.6l.4 1.1-.5-1zM53.2 129.7l.5 1-.6-.8zM53.1 129.9l.6 .8-.6-.6zM53.1 130.1l.6 .6-.6-.4zM53.1 130.3l.6 .4zM53.2 130.5l.5 .2zM53.3 130.6l.4 .1zM53.5 130.7h.2zM53.3 129.5l.4-.1zM53.3 129.5l.4-.1-.5 .3zM53.2 129.7l.5-.3-.6 .4z"/>
<path d="M53.1 129.8l.6-.4-.6 .6zM53.1 130l.6-.6-.6 .8zM53.7 129.4l-.5 1-.1-.2zM53.7 129.4l-.4 1.1-.1-.1zM53.7 129.4l-.3 1.2-.1-.1zM53.7 129.4l-.1 1.3-.2-.1zM53.7 129.4l.1 1.3h-.2zM53.7 129.4l.3 1.2-.2 .1zM53.7 129.4l.4 1.1-.1 .1zM53.7 129.4l.5 1-.1 .1zM53.7 129.4l.6 .8-.1 .2zM53.7 129.4l.6 .6v.2z"/>
<path d="M53.7 129.4l.6 .6zM53.7 129.4l.6 .4zM53.7 129.4l.5 .3zM53.7 129.4l.4 .1zM53.7 129.4l.2 .1zM53.7 131l.5 2.5h-1zM59.3 128.5h1l-.5 2.5zM59.8 134l.5 2.4h-1zM106.8 120.8l2.5-.5v1zM111.8 120.3l2.5 .5-2.5 .5zM114.3 120.8l2.5-.5v1zM119.3 120.3l2.5 .5-2.5 .5z"/>
<path d="M36.9 155.4l2.2-1.2 .3 .9zM42 153.6l2.5 .3-2.4 .7zM90.4 157.1h1l-.5 2.6zM90.6 159.5l.3-.1zM90.6 159.5l.3-.1-.5 .2zM90.4 159.6l.5-.2-.6 .4zM90.3 159.8l.6-.4-.6 .6zM90.3 160l.6-.6-.6 .8zM90.9 159.4l-.5 .9-.1-.1zM90.9 159.4l-.4 1.1-.1-.2zM90.9 159.4l-.3 1.2-.1-.1zM90.9 159.4l-.1 1.3-.2-.1z"/>
<path d="M90.9 159.4l.1 1.3h-.2zM90.9 159.4l.3 1.2-.2 .1zM90.9 159.4l.4 1.1-.1 .1zM90.9 159.4l.5 .9-.1 .2zM90.9 159.4l.6 .8-.1 .1zM90.9 159.4l.6 .6v.2zM90.9 159.4l.6 .4v.2zM90.9 159.4l.6 .4zM90.9 159.4l.5 .2zM90.9 159.4l.4 .1zM90.9 159.4h.2zM102.4 154.6l2.5 .5-2.5 .5z"/>
<path d="M108.6 155.1l2.5-.5v1zM136.6 157.1h1l-.5 2.6zM59.5 167.6h1.1l-.6 2.5zM60 159.7l.6 2.4h-1.1zM60 174.6l.6 2.5h-1.1zM90.9 160.7l.4-.2zM90.9 160.7l.5-.3zM90.9 160.7l.6-.5zM90.9 160.7l.6-.6zM91.5 159.9v.2l-.6 .6zM91.4 159.7l.1 .2-.6 .8zM91.3 159.6l.1 .1-.5 1z"/>
<path d="M91.2 159.4l.1 .2-.4 1.1zM91 159.4h.2l-.3 1.3zM90.8 159.4h.2l-.1 1.3zM90.6 159.4h.2l.1 1.3zM90.5 159.6l.1-.2 .3 1.3zM90.5 159.6l.4 1.1-.5-1zM90.4 159.7l.5 1-.6-.8zM90.3 159.9l.6 .8-.6-.6zM90.3 160.1l.6 .6-.6-.5zM90.3 160.2l.6 .5zM90.4 160.4l.5 .3zM90.6 160.5l.3 .2z"/>
<path d="M90.7 160.6l.2 .1zM90.9 163.7l.5 2.5h-1zM136.8 163.2l.3-.1zM136.6 163.3l.5-.2zM136.6 163.3l.5-.2-.6 .4zM136.5 163.5l.6-.4-.6 .5zM136.5 163.6l.6-.5-.6 .8zM137.1 163.1l-.5 .9-.1-.1zM137.1 163.1l-.4 1-.1-.1zM137.1 163.1l-.2 1.2-.2-.2zM137.1 163.1l-.1 1.2h-.1zM137.1 163.1l.1 1.2h-.2z"/>
<path d="M137.1 163.1l.3 1.2h-.2zM137.1 163.1l.4 1-.1 .2zM137.1 163.1l.6 .9-.2 .1zM137.1 163.1l.7 .8-.1 .1zM137.1 163.1l.7 .5v.3zM137.1 163.1l.7 .5zM137.1 163.1l.6 .4zM137.1 163.1l.5 .2zM137.1 163.1l.4 .1zM137.1 163.1h.2zM137.1 164.3l.4-.1zM137.1 164.3l.5-.2z"/>
<path d="M137.1 164.3l.6-.4zM137.1 164.3l.7-.6zM137.8 163.6v.1l-.7 .6zM137.7 163.4l.1 .2-.7 .7zM137.5 163.2l.2 .2-.6 .9zM137.4 163.1l.1 .1-.4 1.1zM137.2 163.1h.2l-.3 1.2zM137 163.1h.2l-.1 1.2zM136.9 163.1h.1l.1 1.2zM136.7 163.2l.2-.1 .2 1.2zM136.7 163.2l.4 1.1-.5-.9zM136.6 163.4l.5 .9-.6-.7z"/>
<path d="M136.5 163.6l.6 .7-.6-.6zM136.5 163.7l.6 .6zM136.5 163.9l.6 .4zM136.6 164.1l.5 .2zM136.8 164.2l.3 .1zM136.9 164.3h.2zM137.1 169.7l.5 2.5h-1zM14.5 184.8l2.2 1.3-2.5-.4zM23.1 187l2.5-.6v.9zM74.8 187.9l2.5-.6v1zM82.3 187.3l2.5 .6-2.5 .4z"/>
</g>
<text font-size="8.1" x="151.3" y="281.8">C-02754-00</text>
<text font-size="7.2" x="164.1" y="57.4">A</text>
<g font-size="7.2" fill="#004000">
<text x="109" y="144">C</text>
<text x="151.3" y="153.5">B</text>
<text x="109.3" y="188.4">C</text>
<text x="151.4" y="188.5">B</text>
</g>
<text font-size="5.8" x="97.2" y="274.9">ITALTRONIC</text>
<g font-size="4.9">
<text x="22.7" y="76.5">A</text>
<text x="19.6" y="154.5">C-C</text>
<text x="40.9" y="187">B-B</text>
</g>
<g font-size="4.4">
<text x="78.4" y="234.8">26/01/2010</text>
<text x="31.4" y="242.1">Zorzato E.</text>
<text x="77.9" y="242.1">Mazzucato F.</text>
<text x="110.4" y="254.2">Accessorio GEWISS Top System</text>
</g>
<text font-size="3.7" x="133.1" y="274.5">S.R.L.</text>
<g font-size="3.5">
<text x="110.8" y="23.8">64,3</text>
<text x="56.7" y="42" transform="rotate(-90 56.7 42)">8,6</text>
<text x="50" y="48.2" transform="rotate(-90 50 48.2)">14,3</text>
<text x="70.6" y="59.1">3</text>
<text x="156" y="59.1">3</text>
<text x="152.3" y="65.6">8</text>
<text x="42.7" y="71.7">5</text>
<text x="113.5" y="72.5">60</text>
<text x="18.3" y="95.1" transform="rotate(-90 18.3 95.1)">2</text>
<text x="90.2" y="112.6">2,2</text>
<text x="133.1" y="112.6">2,2</text>
<text x="109.5" y="119.3">5</text>
<text x="117.1" y="119.3">5</text>
<text x="52.2" y="124" transform="rotate(-90 52.2 124)">1</text>
<text x="51.7" y="140.9" transform="rotate(-90 51.7 140.9)">0,6</text>
<text x="58.3" y="139.3" transform="rotate(-90 58.3 139.3)">2</text>
<text x="37.7" y="153.3" transform="rotate(-11 37.7 153.3)">22°</text>
<text x="111.6" y="153">2,5</text>
<text x="135.1" y="155.6" transform="rotate(-90 135.1 155.6)">2,7</text>
<text x="88.9" y="157.7" transform="rotate(-90 88.9 157.7)">0,25</text>
<text x="58.5" y="165.9" transform="rotate(-90 58.5 165.9)">7</text>
<text x="135.6" y="167.7" transform="rotate(-90 135.6 167.7)">4</text>
<text x="58.5" y="173.4" transform="rotate(-90 58.5 173.4)">3</text>
<text x="88.9" y="173.6" transform="rotate(-90 88.9 173.6)">2,45</text>
<text x="17.5" y="184.6" transform="rotate(8 17.5 184.6)">16°</text>
<text x="77.4" y="185.8">6,7</text>
<text x="18.4" y="205.7">Da 0,5 a 3</text>
<text x="48" y="205.9">Oltre 3 fino a 6</text>
<text x="80" y="205.9">Oltre 6 fino a 30</text>
<text x="111.1" y="205.9">Oltre 30 fino a 120</text>
<text x="143.1" y="205.9">Oltre 120 fino a 400</text>
<text x="22.6" y="211.6">± 0,1</text>
<text x="55.6" y="211.6">± 0,1</text>
<text x="88.6" y="211.6">± 0,2</text>
<text x="121.5" y="211.6">± 0,3</text>
<text x="154.5" y="211.6">± 0,5</text>
<text x="15.2" y="218.7">RESERVED PROPERTY</text>
<text x="111.4" y="225.2">1 / 1</text>
<text x="145.4" y="223.8">UNI EN 22768/1</text>
<text x="150" y="227.8">Media (m)</text>
</g>
<g font-size="3.5" fill="#00f">
<text x="176.5" y="228.6">5</text>
<text x="181.5" y="228.6">4</text>
<text x="186.5" y="228.6">3</text>
<text x="191.4" y="228.6">2</text>
<text x="196.4" y="228.6">1</text>
</g>
<text font-size="3.5" fill="#26009a" x="104.7" y="285">www.italtronic.com</text>
<text font-size="3.3" x="137.1" y="40.9" transform="rotate(15 137.1 40.9)">⌀2</text>
<g font-size="2.8">
<text x="92.3" y="221.1">Dimension</text>
<text x="95.5" y="224.7">in mm</text>
<text x="60.4" y="234.5">Date:</text>
<text x="122.2" y="234.5">Replace nr.</text>
<text x="180.3" y="239.2">description</text>
<text x="181.5" y="236">Revision</text>
<text x="11" y="240.9">Drawed:</text>
<text x="60.6" y="240.9">Checked:</text>
<text x="122.4" y="240.9">Scale:</text>
<text x="83.7" y="247.7">Denomination:</text>
<text x="147.4" y="271.5">Drawing nr.</text>
<text x="103.4" y="278.1">VIA AUSTRIA 25/D 35127</text>
<text x="109.3" y="281.1">PADOVA - ITALY</text>
</g>
<g font-size="2.4">
<text x="13.7" y="225.6">reproduced or comunicated to 3d parties,</text>
<text x="19" y="222.8">The present drawing cannot be</text>
<text x="13.2" y="228.5">even partially, without the authorization of</text>
<text x="15.2" y="231.3">ITALTRONIC Srl. Italtronic reserves to</text>
<text x="13.3" y="234.1">protect its own rights according to the law.</text>
</g>
<g font-size="2.1">
<text x="109.6" y="217.2">SHEET NR.</text>
<text x="124.8" y="217.1">DRAWING BY</text>
<text x="146.3" y="218.8">GENERAL TOLERANCE</text>
<text x="122.4" y="226.5">Manual modification</text>
<text x="124.9" y="229.1">are not allowed</text>
</g>
</svg>
